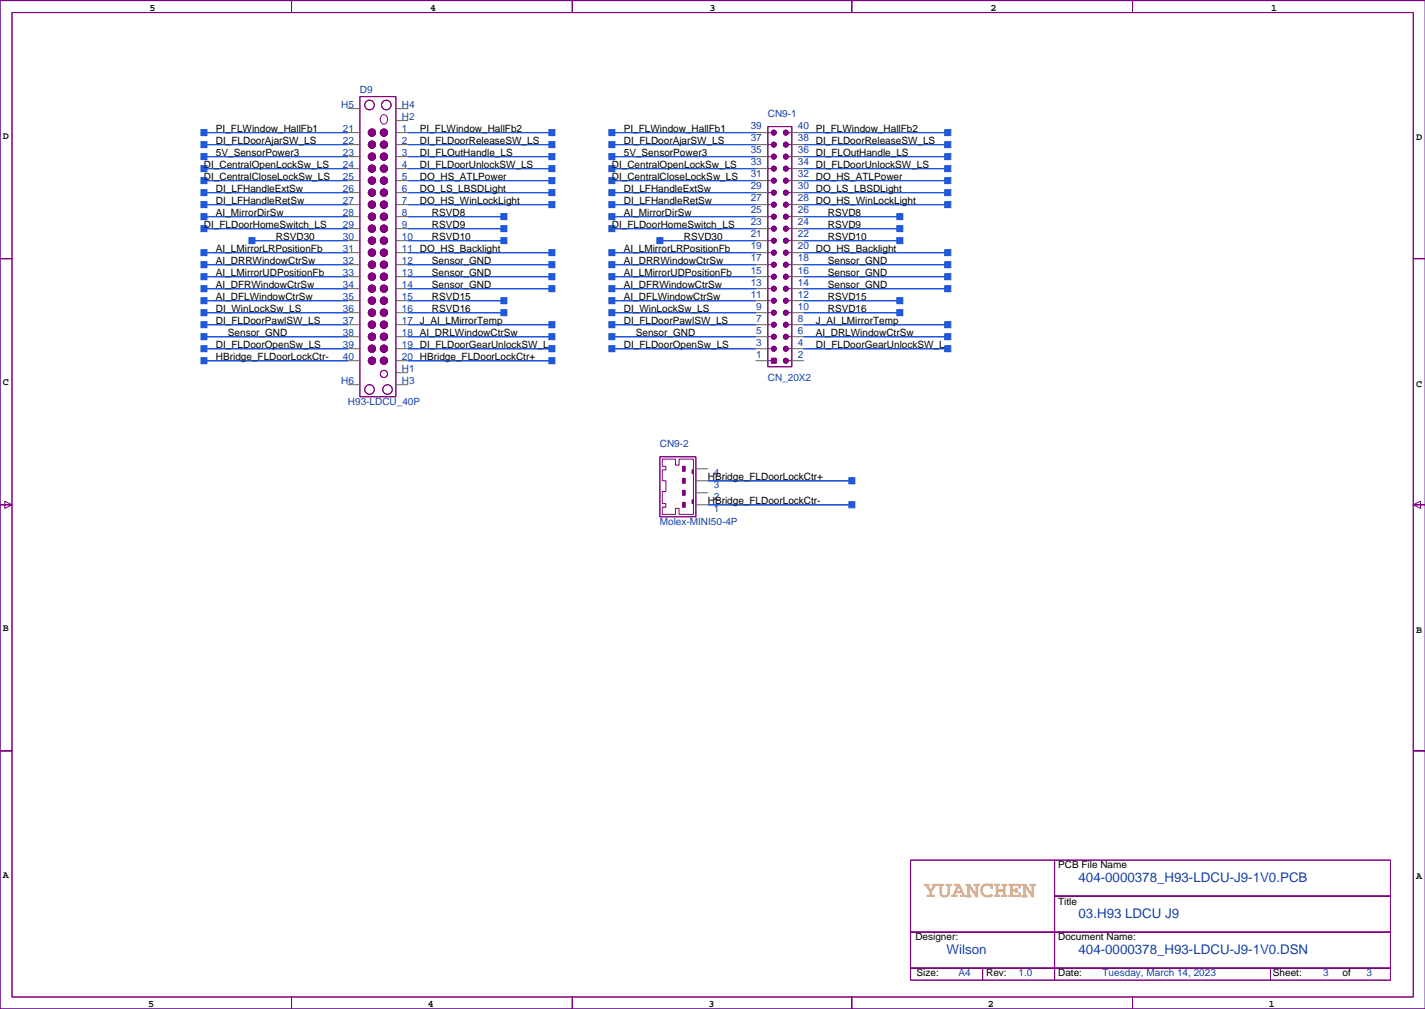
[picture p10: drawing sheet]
<svg xmlns="http://www.w3.org/2000/svg" width="302mm" height="213mm" viewBox="0 0 302 213" stroke-linecap="round" stroke-linejoin="round" font-family="sans-serif">
<path d="M301.7 .1h-301.7v213.3h301.7" fill="none" stroke="#000080" stroke-width=".21"/>
<g fill="none" stroke="#800080" stroke-width=".21">
<path d="M2.5 2.7h296.6v208.2h-296.6zM301.7 .1h-62v2.6v-2.6h-59.4v2.6v-2.6h-59.2v2.6v-2.6h-59.4v2.6v-2.6h-61.7v54.6h2.5h-2.5v52.1h2.5l-1.5 .7v-1.5l1.5 .8h-2.5v52h2.5h-2.5v54.6h61.7v-2.5v2.5h59.4v-2.5v2.5h59.2v-2.5v2.5h59.4v-2.5v2.5h62M76.2 20.4h7.6v63.5h-7.6zM80.8 24.5a.8 .8 0 0 1 1 0 .8 .8 0 0 1 .2 .9 .78 .78 0 0 1-.9 .9 .78 .78 0 0 1-.6-1zM162.5 26.8h5.1v50.8h-5.1zM162.5 28.1h.8M162.5 30.6h.8M162.5 33.1h.8M162.5 35.7h.8M162.5 38.2h.8M166.8 28.1h.8M166.8 30.6h.8"/>
<path d="M166.8 33.1h.8M166.8 35.7h.8M166.8 38.2h.8M162.5 40.8h.8M162.5 43.3h.8M162.5 45.8h.8M162.5 48.4h.8M162.5 50.9h.8M162.5 58.5h.8M162.5 56h.8M162.5 53.4h.8M166.8 40.8h.8"/>
<path d="M166.8 43.3h.8M166.8 45.8h.8M166.8 48.4h.8M166.8 50.9h.8M166.8 58.5h.8M166.8 56h.8M166.8 53.4h.8M301.7 54.7h-2.6h2.6M162.5 76.3h.8M162.5 73.8h.8M162.5 71.2h.8M162.5 68.7h.8"/>
<path d="M162.5 66.1h.8M162.5 63.6h.8M162.5 61.1h.8M163.3 75.8h1v1h-1zM166.8 76.3h.8M166.8 73.8h.8M166.8 71.2h.8M166.8 68.7h.8M166.8 66.1h.8M166.8 63.6h.8M166.8 61.1h.8M139.7 96.6h7.6v12.7h-7.6z"/>
<path d="M140.2 97.1h2.8v1.3h.7v-1.3h3.1v11.7h-3.1v-1.3h-.7v1.3h-2.8v-1.5h.7v-.8h-.7v-2.5h.7v-2.3h-.7v-2.3h.7v-.8h-.7zM144.5 98.6h.5v1.1h-.5zM146.5 99.4h.3v.8h-.3zM144.5 101.2h.5v1h-.5zM144.5 103.7h.5v1h-.5zM144.5 106.3h.5v1h-.5zM146.5 105.8h.3v.7h-.3zM299.1 106.8l1.6-.8v1.5l-1.6-.7h2.6zM301.7 158.8h-2.6h2.6M192.7 181.9h30.5v15.3h-30.5zM192.7 197.2h30.5v7.6h-30.5zM223.2 189.6h71.1v7.6h-71.1z"/>
<path d="M223.2 197.2h71.1v7.6h-71.1zM223.2 181.9h71.1v7.7h-71.1zM192.7 204.8h15.3v2.5h-15.3zM208 204.8h15.2v2.5h-15.2zM223.2 204.8h45.7v2.5h-45.7zM268.9 204.8h25.4v2.5h-25.4z"/>
<circle cx="78.2" cy="22.2" r="1.02"/>
<circle cx="78.7" cy="28.1" r=".76"/>
<circle cx="78.7" cy="35.7" r=".76"/>
<circle cx="78.7" cy="38.2" r=".76"/>
<circle cx="78.7" cy="33.1" r=".76"/>
<circle cx="78.7" cy="30.6" r=".76"/>
<circle cx="81.3" cy="28.1" r=".76"/>
<circle cx="81.3" cy="35.7" r=".76"/>
<circle cx="81.3" cy="38.2" r=".76"/>
<circle cx="81.3" cy="33.1" r=".76"/>
<circle cx="81.3" cy="30.6" r=".76"/>
<circle cx="81.8" cy="22.2" r="1.02"/>
<circle cx="163.8" cy="30.6" r=".51"/>
<circle cx="163.8" cy="38.2" r=".51"/>
<circle cx="163.8" cy="35.7" r=".51"/>
<circle cx="163.8" cy="33.1" r=".51"/>
<circle cx="163.8" cy="28.1" r=".51"/>
<circle cx="166.3" cy="30.6" r=".51"/>
<circle cx="166.3" cy="38.2" r=".51"/>
<circle cx="166.3" cy="35.7" r=".51"/>
<circle cx="166.3" cy="33.1" r=".51"/>
<circle cx="166.3" cy="28.1" r=".51"/>
<circle cx="78.7" cy="40.7" r=".76"/>
<circle cx="78.7" cy="48.4" r=".76"/>
<circle cx="78.7" cy="43.3" r=".76"/>
<circle cx="78.7" cy="50.9" r=".76"/>
<circle cx="78.7" cy="56" r=".76"/>
<circle cx="78.7" cy="58.5" r=".76"/>
<circle cx="78.7" cy="53.4" r=".76"/>
<circle cx="78.7" cy="45.8" r=".76"/>
<circle cx="81.3" cy="40.7" r=".76"/>
<circle cx="81.3" cy="43.3" r=".76"/>
<circle cx="81.3" cy="50.9" r=".76"/>
<circle cx="81.3" cy="48.4" r=".76"/>
<circle cx="81.3" cy="56" r=".76"/>
<circle cx="81.3" cy="45.8" r=".76"/>
<circle cx="81.3" cy="53.4" r=".76"/>
<circle cx="81.3" cy="58.5" r=".76"/>
<circle cx="163.8" cy="50.9" r=".51"/>
<circle cx="163.8" cy="58.5" r=".51"/>
<circle cx="163.8" cy="43.3" r=".51"/>
<circle cx="163.8" cy="40.7" r=".51"/>
<circle cx="163.8" cy="56" r=".51"/>
<circle cx="163.8" cy="48.4" r=".51"/>
<circle cx="163.8" cy="45.8" r=".51"/>
<circle cx="163.8" cy="53.4" r=".51"/>
<circle cx="166.3" cy="58.5" r=".51"/>
<circle cx="166.3" cy="43.3" r=".51"/>
<circle cx="166.3" cy="50.9" r=".51"/>
<circle cx="166.3" cy="56" r=".51"/>
<circle cx="166.3" cy="48.4" r=".51"/>
<circle cx="166.3" cy="40.7" r=".51"/>
<circle cx="166.3" cy="45.8" r=".51"/>
<circle cx="166.3" cy="53.4" r=".51"/>
<circle cx="78.7" cy="76.3" r=".76"/>
<circle cx="78.7" cy="68.7" r=".76"/>
<circle cx="78.7" cy="71.2" r=".76"/>
<circle cx="78.7" cy="63.6" r=".76"/>
<circle cx="78.7" cy="73.8" r=".76"/>
<circle cx="78.7" cy="66.1" r=".76"/>
<circle cx="78.7" cy="61.1" r=".76"/>
<circle cx="81.3" cy="76.3" r=".76"/>
<circle cx="81.3" cy="68.7" r=".76"/>
<circle cx="81.3" cy="63.6" r=".76"/>
<circle cx="81.3" cy="71.2" r=".76"/>
<circle cx="81.3" cy="79.1" r=".76"/>
<circle cx="81.3" cy="73.8" r=".76"/>
<circle cx="81.3" cy="61.1" r=".76"/>
<circle cx="81.3" cy="66.1" r=".76"/>
<circle cx="163.8" cy="71.2" r=".51"/>
<circle cx="163.8" cy="66.1" r=".51"/>
<circle cx="163.8" cy="73.8" r=".51"/>
<circle cx="163.8" cy="61.1" r=".51"/>
<circle cx="163.8" cy="68.7" r=".51"/>
<circle cx="163.8" cy="63.6" r=".51"/>
<circle cx="166.3" cy="71.2" r=".51"/>
<circle cx="166.3" cy="66.1" r=".51"/>
<circle cx="166.3" cy="73.8" r=".51"/>
<circle cx="166.3" cy="68.7" r=".51"/>
<circle cx="166.3" cy="61.1" r=".51"/>
<circle cx="166.3" cy="76.3" r=".51"/>
<circle cx="166.3" cy="63.6" r=".51"/>
<circle cx="78.2" cy="82.4" r="1.02"/>
<circle cx="82" cy="82.4" r="1.02"/>
</g>
<g fill="#800080" stroke="#800080" stroke-width=".21">
<path d="M163.3 75.8h1v1h-1z" fill-rule="evenodd"/>
<path d="M144.5 98.6h.5v1.1h-.5z" fill-rule="evenodd"/>
<path d="M144.5 101.2h.5v1h-.5z" fill-rule="evenodd"/>
<path d="M144.5 103.7h.5v1h-.5z" fill-rule="evenodd"/>
<path d="M144.5 106.3h.5v1h-.5z" fill-rule="evenodd"/>
<circle cx="166.3" cy="28.1" r=".51"/>
<circle cx="163.8" cy="28.1" r=".51"/>
<circle cx="166.3" cy="48.4" r=".51"/>
<circle cx="166.3" cy="40.7" r=".51"/>
<circle cx="166.3" cy="30.6" r=".51"/>
<circle cx="166.3" cy="33.1" r=".51"/>
<circle cx="166.3" cy="35.7" r=".51"/>
<circle cx="166.3" cy="45.8" r=".51"/>
<circle cx="166.3" cy="50.9" r=".51"/>
<circle cx="166.3" cy="43.3" r=".51"/>
<circle cx="166.3" cy="38.2" r=".51"/>
<circle cx="163.8" cy="48.4" r=".51"/>
<circle cx="163.8" cy="40.7" r=".51"/>
<circle cx="163.8" cy="30.6" r=".51"/>
<circle cx="163.8" cy="33.1" r=".51"/>
<circle cx="163.8" cy="35.7" r=".51"/>
<circle cx="163.8" cy="45.8" r=".51"/>
<circle cx="163.8" cy="50.9" r=".51"/>
<circle cx="163.8" cy="43.3" r=".51"/>
<circle cx="163.8" cy="38.2" r=".51"/>
<circle cx="166.3" cy="76.3" r=".51"/>
<circle cx="166.3" cy="61.1" r=".51"/>
<circle cx="166.3" cy="68.7" r=".51"/>
<circle cx="166.3" cy="58.5" r=".51"/>
<circle cx="166.3" cy="71.2" r=".51"/>
<circle cx="166.3" cy="66.1" r=".51"/>
<circle cx="166.3" cy="63.6" r=".51"/>
<circle cx="166.3" cy="53.4" r=".51"/>
<circle cx="166.3" cy="73.8" r=".51"/>
<circle cx="166.3" cy="56" r=".51"/>
<circle cx="163.8" cy="61.1" r=".51"/>
<circle cx="163.8" cy="68.7" r=".51"/>
<circle cx="163.8" cy="58.5" r=".51"/>
<circle cx="163.8" cy="71.2" r=".51"/>
<circle cx="163.8" cy="66.1" r=".51"/>
<circle cx="163.8" cy="63.6" r=".51"/>
<circle cx="163.8" cy="53.4" r=".51"/>
<circle cx="163.8" cy="73.8" r=".51"/>
<circle cx="163.8" cy="56" r=".51"/>
<circle cx="78.7" cy="76.3" r=".76"/>
<circle cx="81.3" cy="76.3" r=".76"/>
<circle cx="78.7" cy="73.8" r=".76"/>
<circle cx="81.3" cy="73.8" r=".76"/>
<circle cx="78.7" cy="71.2" r=".76"/>
<circle cx="81.3" cy="71.2" r=".76"/>
<circle cx="78.7" cy="68.7" r=".76"/>
<circle cx="81.3" cy="68.7" r=".76"/>
<circle cx="78.7" cy="48.4" r=".76"/>
<circle cx="78.7" cy="28.1" r=".76"/>
<circle cx="81.3" cy="28.1" r=".76"/>
<circle cx="81.3" cy="48.4" r=".76"/>
<circle cx="81.3" cy="40.7" r=".76"/>
<circle cx="78.7" cy="53.4" r=".76"/>
<circle cx="78.7" cy="30.6" r=".76"/>
<circle cx="78.7" cy="35.7" r=".76"/>
<circle cx="81.3" cy="53.4" r=".76"/>
<circle cx="81.3" cy="56" r=".76"/>
<circle cx="78.7" cy="43.3" r=".76"/>
<circle cx="81.3" cy="43.3" r=".76"/>
<circle cx="81.3" cy="45.8" r=".76"/>
<circle cx="78.7" cy="40.7" r=".76"/>
<circle cx="78.7" cy="50.9" r=".76"/>
<circle cx="78.7" cy="45.8" r=".76"/>
<circle cx="78.7" cy="33.1" r=".76"/>
<circle cx="78.7" cy="61.1" r=".76"/>
<circle cx="78.7" cy="38.2" r=".76"/>
<circle cx="81.3" cy="38.2" r=".76"/>
<circle cx="81.3" cy="35.7" r=".76"/>
<circle cx="81.3" cy="30.6" r=".76"/>
<circle cx="81.3" cy="33.1" r=".76"/>
<circle cx="78.7" cy="63.6" r=".76"/>
<circle cx="78.7" cy="56" r=".76"/>
<circle cx="78.7" cy="66.1" r=".76"/>
<circle cx="81.3" cy="61.1" r=".76"/>
<circle cx="78.7" cy="58.5" r=".76"/>
<circle cx="81.3" cy="66.1" r=".76"/>
<circle cx="81.3" cy="58.5" r=".76"/>
<circle cx="81.3" cy="63.6" r=".76"/>
<circle cx="81.3" cy="50.9" r=".76"/>
</g>
<g fill="none" stroke="#606060" stroke-width=".21">
<path d="M73.6 38.2h2.6M73.6 35.7h2.6M73.6 33.1h2.6M73.6 30.6h2.6M73.6 28.1h2.6M73.6 23h2.6M83.8 38.2h2.5M83.8 35.7h2.5M83.8 33.1h2.5M83.8 30.6h2.5M83.8 28.1h2.5M83.8 23h2.5"/>
<path d="M83.8 25.5h2.5M160 38.2h2.5M160 35.7h2.5M160 33.1h2.5M160 30.6h2.5M160 28.1h2.5M167.6 38.2h2.5M167.6 35.7h2.5M167.6 33.1h2.5M167.6 30.6h2.5M167.6 28.1h2.5M73.6 58.5h2.6"/>
<path d="M73.6 56h2.6M73.6 53.4h2.6M73.6 50.9h2.6M73.6 48.4h2.6M73.6 45.8h2.6M73.6 43.3h2.6M73.6 40.8h2.6M83.8 58.5h2.5M83.8 56h2.5M83.8 53.4h2.5M83.8 50.9h2.5M83.8 48.4h2.5"/>
<path d="M83.8 45.8h2.5M83.8 43.3h2.5M83.8 40.8h2.5M160 58.5h2.5M160 56h2.5M160 53.4h2.5M160 50.9h2.5M160 48.4h2.5M160 45.8h2.5M160 43.3h2.5M160 40.8h2.5M167.6 58.5h2.5"/>
<path d="M167.6 56h2.5M167.6 53.4h2.5M167.6 50.9h2.5M167.6 48.4h2.5M167.6 45.8h2.5M167.6 43.3h2.5M167.6 40.8h2.5M73.6 76.3h2.6M73.6 73.8h2.6M73.6 71.2h2.6M73.6 68.7h2.6M73.6 66.1h2.6"/>
<path d="M73.6 63.6h2.6M73.6 61.1h2.6M83.8 76.3h2.5M83.8 73.8h2.5M83.8 71.2h2.5M83.8 68.7h2.5M83.8 66.1h2.5M83.8 63.6h2.5M83.8 61.1h2.5M83.8 78.8h2.5M160 76.3h2.5M160 73.8h2.5"/>
<path d="M160 71.2h2.5M160 68.7h2.5M160 66.1h2.5M160 63.6h2.5M160 61.1h2.5M167.6 76.3h2.5M167.6 73.8h2.5M167.6 71.2h2.5M167.6 68.7h2.5M167.6 66.1h2.5M167.6 63.6h2.5M167.6 61.1h2.5"/>
<path d="M73.6 81.4h2.6M83.8 81.4h2.5M147.3 99.2h2.5M147.3 106.8h2.5M147.3 104.2h2.5M147.3 101.7h2.5"/>
</g>
<g fill="#2058dd" stroke="#2058dd" stroke-width=".21">
<path d="M86.3 63.6h20.4z" fill-rule="evenodd"/>
<path d="M106 63h1.3v1.2h-1.3z" fill-rule="evenodd"/>
<path d="M170.1 63.6h20.4z" fill-rule="evenodd"/>
<path d="M189.8 63h1.3v1.2h-1.3z" fill-rule="evenodd"/>
<path d="M86.3 50.9h20.4z" fill-rule="evenodd"/>
<path d="M106 50.3h1.3v1.2h-1.3z" fill-rule="evenodd"/>
<path d="M170.1 50.9h20.4z" fill-rule="evenodd"/>
<path d="M189.8 50.3h1.3v1.2h-1.3z" fill-rule="evenodd"/>
<path d="M43.2 40.8h30.4z" fill-rule="evenodd"/>
<path d="M42.5 40.1h1.3v1.3h-1.3z" fill-rule="evenodd"/>
<path d="M129.5 40.8h30.5z" fill-rule="evenodd"/>
<path d="M128.9 40.1h1.2v1.3h-1.2z" fill-rule="evenodd"/>
<path d="M86.3 33.1h30.5z" fill-rule="evenodd"/>
<path d="M116.2 32.5h1.2v1.3h-1.2z" fill-rule="evenodd"/>
<path d="M170.1 33.1h30.5z" fill-rule="evenodd"/>
<path d="M200 32.5h1.2v1.3h-1.2z" fill-rule="evenodd"/>
<path d="M43.2 71.2h30.4z" fill-rule="evenodd"/>
<path d="M42.5 70.6h1.3v1.3h-1.3z" fill-rule="evenodd"/>
<path d="M86.3 56h30.5z" fill-rule="evenodd"/>
<path d="M116.2 55.4h1.2v1.2h-1.2z" fill-rule="evenodd"/>
<path d="M86.3 58.5h30.5z" fill-rule="evenodd"/>
<path d="M116.2 57.9h1.2v1.3h-1.2z" fill-rule="evenodd"/>
<path d="M86.3 61.1h30.5z" fill-rule="evenodd"/>
<path d="M116.2 60.4h1.2v1.3h-1.2z" fill-rule="evenodd"/>
<path d="M170.1 56h30.5z" fill-rule="evenodd"/>
<path d="M200 55.4h1.2v1.2h-1.2z" fill-rule="evenodd"/>
<path d="M170.1 58.5h30.5z" fill-rule="evenodd"/>
<path d="M200 57.9h1.2v1.3h-1.2z" fill-rule="evenodd"/>
<path d="M170.1 61.1h30.5z" fill-rule="evenodd"/>
<path d="M200 60.4h1.2v1.3h-1.2z" fill-rule="evenodd"/>
<path d="M129.5 71.2h30.5z" fill-rule="evenodd"/>
<path d="M128.9 70.6h1.2v1.3h-1.2z" fill-rule="evenodd"/>
<path d="M86.3 73.8h30.5z" fill-rule="evenodd"/>
<path d="M116.2 73.1h1.2v1.3h-1.2z" fill-rule="evenodd"/>
<path d="M170.1 73.8h30.5z" fill-rule="evenodd"/>
<path d="M200 73.1h1.2v1.3h-1.2z" fill-rule="evenodd"/>
<path d="M43.2 45.8h30.4z" fill-rule="evenodd"/>
<path d="M42.5 45.2h1.3v1.3h-1.3z" fill-rule="evenodd"/>
<path d="M129.5 45.8h30.5z" fill-rule="evenodd"/>
<path d="M128.9 45.2h1.2v1.3h-1.2z" fill-rule="evenodd"/>
<path d="M86.3 71.2h30.5z" fill-rule="evenodd"/>
<path d="M116.2 70.6h1.2v1.3h-1.2z" fill-rule="evenodd"/>
<path d="M170.1 71.2h30.5z" fill-rule="evenodd"/>
<path d="M200 70.6h1.2v1.3h-1.2z" fill-rule="evenodd"/>
<path d="M43.2 38.2h30.4z" fill-rule="evenodd"/>
<path d="M42.5 37.6h1.3v1.2h-1.3z" fill-rule="evenodd"/>
<path d="M129.5 38.2h30.5z" fill-rule="evenodd"/>
<path d="M128.9 37.6h1.2v1.2h-1.2z" fill-rule="evenodd"/>
<path d="M86.3 28.1h30.5z" fill-rule="evenodd"/>
<path d="M116.2 27.4h1.2v1.3h-1.2z" fill-rule="evenodd"/>
<path d="M170.1 28.1h30.5z" fill-rule="evenodd"/>
<path d="M200 27.4h1.2v1.3h-1.2z" fill-rule="evenodd"/>
<path d="M86.3 68.7h30.5z" fill-rule="evenodd"/>
<path d="M116.2 68h1.2v1.3h-1.2z" fill-rule="evenodd"/>
<path d="M170.1 68.7h30.5z" fill-rule="evenodd"/>
<path d="M200 68h1.2v1.3h-1.2z" fill-rule="evenodd"/>
<path d="M43.2 28.1h30.4z" fill-rule="evenodd"/>
<path d="M42.5 27.4h1.3v1.3h-1.3z" fill-rule="evenodd"/>
<path d="M129.5 28.1h30.5z" fill-rule="evenodd"/>
<path d="M128.9 27.4h1.2v1.3h-1.2z" fill-rule="evenodd"/>
<path d="M43.2 73.8h30.4z" fill-rule="evenodd"/>
<path d="M42.5 73.1h1.3v1.3h-1.3z" fill-rule="evenodd"/>
<path d="M129.5 73.8h30.5z" fill-rule="evenodd"/>
<path d="M128.9 73.1h1.2v1.3h-1.2z" fill-rule="evenodd"/>
<path d="M43.2 35.7h30.4z" fill-rule="evenodd"/>
<path d="M42.5 35h1.3v1.3h-1.3z" fill-rule="evenodd"/>
<path d="M129.5 35.7h30.5z" fill-rule="evenodd"/>
<path d="M128.9 35h1.2v1.3h-1.2z" fill-rule="evenodd"/>
<path d="M43.2 68.7h30.4z" fill-rule="evenodd"/>
<path d="M42.5 68h1.3v1.3h-1.3z" fill-rule="evenodd"/>
<path d="M129.5 68.7h30.5z" fill-rule="evenodd"/>
<path d="M128.9 68h1.2v1.3h-1.2z" fill-rule="evenodd"/>
<path d="M86.3 53.4h30.5z" fill-rule="evenodd"/>
<path d="M116.2 52.8h1.2v1.3h-1.2z" fill-rule="evenodd"/>
<path d="M170.1 53.4h30.5z" fill-rule="evenodd"/>
<path d="M200 52.8h1.2v1.3h-1.2z" fill-rule="evenodd"/>
<path d="M86.3 43.3h30.5z" fill-rule="evenodd"/>
<path d="M116.2 42.7h1.2v1.2h-1.2z" fill-rule="evenodd"/>
<path d="M170.1 43.3h30.5z" fill-rule="evenodd"/>
<path d="M200 42.7h1.2v1.2h-1.2z" fill-rule="evenodd"/>
<path d="M43.2 33.1h30.4z" fill-rule="evenodd"/>
<path d="M42.5 32.5h1.3v1.3h-1.3z" fill-rule="evenodd"/>
<path d="M129.5 33.1h30.5z" fill-rule="evenodd"/>
<path d="M128.9 32.5h1.2v1.3h-1.2z" fill-rule="evenodd"/>
<path d="M43.2 66.1h30.4z" fill-rule="evenodd"/>
<path d="M42.5 65.5h1.3v1.3h-1.3z" fill-rule="evenodd"/>
<path d="M129.5 66.1h30.5z" fill-rule="evenodd"/>
<path d="M128.9 65.5h1.2v1.3h-1.2z" fill-rule="evenodd"/>
<path d="M86.3 40.8h30.5z" fill-rule="evenodd"/>
<path d="M116.2 40.1h1.2v1.3h-1.2z" fill-rule="evenodd"/>
<path d="M170.1 40.8h30.5z" fill-rule="evenodd"/>
<path d="M200 40.1h1.2v1.3h-1.2z" fill-rule="evenodd"/>
<path d="M43.2 30.6h30.4z" fill-rule="evenodd"/>
<path d="M42.5 30h1.3v1.2h-1.3z" fill-rule="evenodd"/>
<path d="M129.5 30.6h30.5z" fill-rule="evenodd"/>
<path d="M128.9 30h1.2v1.2h-1.2z" fill-rule="evenodd"/>
<path d="M43.2 48.4h30.4z" fill-rule="evenodd"/>
<path d="M42.5 47.7h1.3v1.3h-1.3z" fill-rule="evenodd"/>
<path d="M129.5 48.4h30.5z" fill-rule="evenodd"/>
<path d="M128.9 47.7h1.2v1.3h-1.2z" fill-rule="evenodd"/>
<path d="M86.3 38.2h30.5z" fill-rule="evenodd"/>
<path d="M116.2 37.6h1.2v1.2h-1.2z" fill-rule="evenodd"/>
<path d="M170.1 38.2h30.5z" fill-rule="evenodd"/>
<path d="M200 37.6h1.2v1.2h-1.2z" fill-rule="evenodd"/>
<path d="M43.2 53.4h30.4z" fill-rule="evenodd"/>
<path d="M42.5 52.8h1.3v1.3h-1.3z" fill-rule="evenodd"/>
<path d="M129.5 53.4h30.5z" fill-rule="evenodd"/>
<path d="M128.9 52.8h1.2v1.3h-1.2z" fill-rule="evenodd"/>
<path d="M43.2 58.5h30.4z" fill-rule="evenodd"/>
<path d="M42.5 57.9h1.3v1.3h-1.3z" fill-rule="evenodd"/>
<path d="M129.5 58.5h30.5z" fill-rule="evenodd"/>
<path d="M128.9 57.9h1.2v1.3h-1.2z" fill-rule="evenodd"/>
<path d="M43.2 56h30.4z" fill-rule="evenodd"/>
<path d="M42.5 55.4h1.3v1.2h-1.3z" fill-rule="evenodd"/>
<path d="M129.5 56h30.5z" fill-rule="evenodd"/>
<path d="M128.9 55.4h1.2v1.2h-1.2z" fill-rule="evenodd"/>
<path d="M86.3 35.7h30.5z" fill-rule="evenodd"/>
<path d="M116.2 35h1.2v1.3h-1.2z" fill-rule="evenodd"/>
<path d="M170.1 35.7h30.5z" fill-rule="evenodd"/>
<path d="M200 35h1.2v1.3h-1.2z" fill-rule="evenodd"/>
<path d="M43.2 63.6h30.4z" fill-rule="evenodd"/>
<path d="M42.5 63h1.3v1.2h-1.3z" fill-rule="evenodd"/>
<path d="M129.5 63.6h30.5z" fill-rule="evenodd"/>
<path d="M128.9 63h1.2v1.2h-1.2z" fill-rule="evenodd"/>
<path d="M43.2 61.1h30.4z" fill-rule="evenodd"/>
<path d="M42.5 60.4h1.3v1.3h-1.3z" fill-rule="evenodd"/>
<path d="M129.5 61.1h30.5z" fill-rule="evenodd"/>
<path d="M128.9 60.4h1.2v1.3h-1.2z" fill-rule="evenodd"/>
<path d="M86.3 30.6h30.5z" fill-rule="evenodd"/>
<path d="M116.2 30h1.2v1.2h-1.2z" fill-rule="evenodd"/>
<path d="M170.1 30.6h30.5z" fill-rule="evenodd"/>
<path d="M200 30h1.2v1.2h-1.2z" fill-rule="evenodd"/>
<path d="M86.3 66.1h20.4z" fill-rule="evenodd"/>
<path d="M106 65.5h1.3v1.3h-1.3z" fill-rule="evenodd"/>
<path d="M170.1 66.1h20.4z" fill-rule="evenodd"/>
<path d="M189.8 65.5h1.3v1.3h-1.3z" fill-rule="evenodd"/>
<path d="M53.3 50.9h20.3z" fill-rule="evenodd"/>
<path d="M52.7 50.3h1.3v1.2h-1.3z" fill-rule="evenodd"/>
<path d="M139.7 50.9h20.3z" fill-rule="evenodd"/>
<path d="M139 50.3h1.3v1.2h-1.3z" fill-rule="evenodd"/>
<path d="M86.3 45.8h20.4z" fill-rule="evenodd"/>
<path d="M106 45.2h1.3v1.3h-1.3z" fill-rule="evenodd"/>
<path d="M170.1 45.8h20.4z" fill-rule="evenodd"/>
<path d="M189.8 45.2h1.3v1.3h-1.3z" fill-rule="evenodd"/>
<path d="M86.3 48.4h20.4z" fill-rule="evenodd"/>
<path d="M106 47.7h1.3v1.3h-1.3z" fill-rule="evenodd"/>
<path d="M170.1 48.4h20.4z" fill-rule="evenodd"/>
<path d="M189.8 47.7h1.3v1.3h-1.3z" fill-rule="evenodd"/>
<path d="M43.2 43.3h30.4z" fill-rule="evenodd"/>
<path d="M42.5 42.7h1.3v1.2h-1.3z" fill-rule="evenodd"/>
<path d="M129.5 43.3h30.5z" fill-rule="evenodd"/>
<path d="M128.9 42.7h1.2v1.2h-1.2z" fill-rule="evenodd"/>
<path d="M86.3 76.3h30.5z" fill-rule="evenodd"/>
<path d="M116.2 75.7h1.2v1.2h-1.2z" fill-rule="evenodd"/>
<path d="M149.8 101.7h30.5z" fill-rule="evenodd"/>
<path d="M179.7 101.1h1.2v1.2h-1.2z" fill-rule="evenodd"/>
<path d="M43.2 76.3h30.4z" fill-rule="evenodd"/>
<path d="M42.5 75.7h1.3v1.2h-1.3z" fill-rule="evenodd"/>
<path d="M149.8 106.8h30.5z" fill-rule="evenodd"/>
<path d="M179.7 106.1h1.2v1.3h-1.2z" fill-rule="evenodd"/>
</g>
<g fill="none" stroke="#2058dd" stroke-width=".21">
<path d="M43.2 33.1h30.4M43.2 38.2h30.4M43.2 28.1h30.4M43.2 35.7h30.4M43.2 30.6h30.4M86.3 33.1h30.5M86.3 38.2h30.5M86.3 28.1h30.5M86.3 35.7h30.5M86.3 30.6h30.5M129.5 33.1h30.5M129.5 38.2h30.5"/>
<path d="M129.5 28.1h30.5M129.5 35.7h30.5M129.5 30.6h30.5M170.1 33.1h30.5M170.1 38.2h30.5M170.1 28.1h30.5M170.1 35.7h30.5M170.1 30.6h30.5M43.2 40.8h30.4M43.2 56h30.4M43.2 58.5h30.4M43.2 45.8h30.4"/>
<path d="M43.2 53.4h30.4M43.2 43.3h30.4M43.2 48.4h30.4M53.3 50.9h20.3M86.3 50.9h20.4M86.3 40.8h30.5M86.3 56h30.5M86.3 58.5h30.5M86.3 45.8h20.4M86.3 53.4h30.5M86.3 43.3h30.5M86.3 48.4h20.4"/>
<path d="M129.5 40.8h30.5M129.5 56h30.5M129.5 58.5h30.5M129.5 45.8h30.5M129.5 53.4h30.5M129.5 43.3h30.5M129.5 48.4h30.5M139.7 50.9h20.3M170.1 50.9h20.4M170.1 40.8h30.5M170.1 56h30.5M170.1 58.5h30.5"/>
<path d="M170.1 45.8h20.4M170.1 53.4h30.5M170.1 43.3h30.5M170.1 48.4h20.4M43.2 63.6h30.4M43.2 71.2h30.4M43.2 61.1h30.4M43.2 73.8h30.4M43.2 68.7h30.4M43.2 66.1h30.4M43.2 76.3h30.4M86.3 63.6h20.4"/>
<path d="M86.3 71.2h30.5M86.3 61.1h30.5M86.3 73.8h30.5M86.3 68.7h30.5M86.3 66.1h20.4M86.3 76.3h30.5M129.5 63.6h30.5M129.5 71.2h30.5M129.5 61.1h30.5M129.5 73.8h30.5M129.5 68.7h30.5M129.5 66.1h30.5"/>
<path d="M170.1 63.6h20.4M170.1 71.2h30.5M170.1 61.1h30.5M170.1 73.8h30.5M170.1 68.7h30.5M170.1 66.1h20.4M149.8 101.7h30.5M149.8 106.8h30.5"/>
</g>
<text font-size="4.9" fill="#ffad5b" x="195.5" y="189.7">YUANCHEN</text>
<g font-size="2.8" fill="#1741a1">
<text x="228.3" y="186.6">404-0000378_H93-LDCU-J9-1V0.PCB</text>
<text x="228.3" y="194.3">03.H93 LDCU J9</text>
<text x="200.4" y="201.9">Wilson</text>
<text x="228.3" y="201.9">404-0000378_H93-LDCU-J9-1V0.DSN</text>
</g>
<g font-size="2.1">
<text x="31.6" y="2.3">5</text>
<text x="91" y="2.3">4</text>
<text x="150.2" y="2.3">3</text>
<text x="209.6" y="2.3">2</text>
<text x="269.1" y="2.3">1</text>
<text x=".6" y="29.5">D</text>
<text x="45.7" y="28">PI_FLWindow_HallFb1</text>
<text x="88.9" y="28">PI_FLWindow_HallFb2</text>
<text x="132" y="28">PI_FLWindow_HallFb1</text>
<text x="172.7" y="28">PI_FLWindow_HallFb2</text>
<text x="299.8" y="29.7">D</text>
<text x="43.2" y="35.6">DI_CentralOpenLockSw_LS</text>
<text x="45.7" y="33.1">5V_SensorPower3</text>
<text x="45.7" y="30.5">DI_FLDoorAjarSW_LS</text>
<text x="88.9" y="33.1">DI_FLOutHandle_LS</text>
<text x="88.9" y="35.6">DI_FLDoorUnlockSW_LS</text>
<text x="88.9" y="30.5">DI_FLDoorReleaseSW_LS</text>
<text x="129.5" y="35.6">DI_CentralOpenLockSw_LS</text>
<text x="132" y="33.1">5V_SensorPower3</text>
<text x="132" y="30.5">DI_FLDoorAjarSW_LS</text>
<text x="172.7" y="33.1">DI_FLOutHandle_LS</text>
<text x="172.7" y="35.6">DI_FLDoorUnlockSW_LS</text>
<text x="172.7" y="30.5">DI_FLDoorReleaseSW_LS</text>
<text x="43.2" y="38.1">DI_CentralCloseLockSw_LS</text>
<text x="45.7" y="40.7">DI_LFHandleExtSw</text>
<text x="88.9" y="40.7">DO_LS_LBSDLight</text>
<text x="88.9" y="38.1">DO_HS_ATLPower</text>
<text x="129.5" y="38.1">DI_CentralCloseLockSw_LS</text>
<text x="132" y="40.7">DI_LFHandleExtSw</text>
<text x="172.7" y="40.7">DO_LS_LBSDLight</text>
<text x="172.7" y="38.1">DO_HS_ATLPower</text>
<text x="45.7" y="45.7">AI_MirrorDirSw</text>
<text x="45.7" y="43.2">DI_LFHandleRetSw</text>
<text x="88.9" y="43.2">DO_HS_WinLockLight</text>
<text x="91.4" y="45.7">RSVD8</text>
<text x="132" y="45.7">AI_MirrorDirSw</text>
<text x="132" y="43.2">DI_LFHandleRetSw</text>
<text x="172.7" y="43.2">DO_HS_WinLockLight</text>
<text x="175.2" y="45.7">RSVD8</text>
<text x="43.2" y="48.3">DI_FLDoorHomeSwitch_LS</text>
<text x="45.7" y="53.4">AI_LMirrorLRPositionFb</text>
<text x="58.4" y="50.8">RSVD30</text>
<text x="91.4" y="50.8">RSVD10</text>
<text x="91.4" y="48.3">RSVD9</text>
<text x="129.5" y="48.3">DI_FLDoorHomeSwitch_LS</text>
<text x="132" y="53.4">AI_LMirrorLRPositionFb</text>
<text x="144.7" y="50.8">RSVD30</text>
<text x="172.7" y="53.4">DO_HS_Backlight</text>
<text x="175.2" y="50.8">RSVD10</text>
<text x="175.2" y="48.3">RSVD9</text>
<text x="45.7" y="58.4">AI_LMirrorUDPositionFb</text>
<text x="45.7" y="55.9">AI_DRRWindowCtrSw</text>
<text x="91.4" y="55.9">Sensor_GND</text>
<text x="91.4" y="58.4">Sensor_GND</text>
<text x="132" y="58.4">AI_LMirrorUDPositionFb</text>
<text x="132" y="55.9">AI_DRRWindowCtrSw</text>
<text x="175.2" y="55.9">Sensor_GND</text>
<text x="175.2" y="58.4">Sensor_GND</text>
<text x="45.7" y="63.5">AI_DFLWindowCtrSw</text>
<text x="45.7" y="61">AI_DFRWindowCtrSw</text>
<text x="91.4" y="63.5">RSVD15</text>
<text x="91.4" y="61">Sensor_GND</text>
<text x="132" y="63.5">AI_DFLWindowCtrSw</text>
<text x="132" y="61">AI_DFRWindowCtrSw</text>
<text x="175.2" y="63.5">RSVD15</text>
<text x="175.2" y="61">Sensor_GND</text>
<text x="45.7" y="68.6">DI_FLDoorPawlSW_LS</text>
<text x="45.7" y="66.1">DI_WinLockSw_LS</text>
<text x="48.2" y="71.1">Sensor_GND</text>
<text x="91.4" y="66.1">RSVD16</text>
<text x="132" y="68.6">DI_FLDoorPawlSW_LS</text>
<text x="132" y="66.1">DI_WinLockSw_LS</text>
<text x="134.6" y="71.1">Sensor_GND</text>
<text x="172.7" y="71.1">AI_DRLWindowCtrSw</text>
<text x="172.7" y="68.6">J_AI_LMirrorTemp</text>
<text x="175.2" y="66.1">RSVD16</text>
<text x="45.7" y="73.7">DI_FLDoorOpenSw_LS</text>
<text x="45.7" y="76.2">HBridge_FLDoorLockCtr-</text>
<text x="132" y="73.7">DI_FLDoorOpenSw_LS</text>
<text x="172.7" y="73.7">DI_FLDoorGearUnlockSW_L</text>
<text x=".6" y="81.5">C</text>
<text x="299.8" y="81.8">C</text>
<text x="149.8" y="101.6">HBridge_FLDoorLockCtr+</text>
<text x="149.8" y="106.7">HBridge_FLDoorLockCtr-</text>
<text x=".6" y="133.6">B</text>
<text x="299.8" y="133.8">B</text>
<text x=".6" y="185.6">A</text>
<text x="224" y="183.6">PCB File Name</text>
<text x="299.8" y="185.9">A</text>
<text x="224" y="191.5">Title</text>
<text x="193.8" y="198.9">Designer:</text>
<text x="224" y="198.9">Document Name:</text>
<text x="194" y="206.5">Size:</text>
<text x="208.7" y="206.5">Rev:</text>
<text x="224" y="206.5">Date:</text>
<text x="269.4" y="206.5">Sheet:</text>
<text x="284.2" y="206.5">of</text>
<text x="31.4" y="213.1">5</text>
<text x="90.5" y="213.1">4</text>
<text x="150" y="213.1">3</text>
<text x="209.1" y="213.1">2</text>
<text x="268.5" y="213.1">1</text>
</g>
<g font-size="2.1" fill="#1741a1">
<text x="72.2" y="22.9">H5</text>
<text x="76.2" y="19.6">D9</text>
<text x="85.1" y="22.9">H4</text>
<text x="72.6" y="28">21</text>
<text x="85.1" y="25.4">H2</text>
<text x="85.1" y="28">1</text>
<text x="158.9" y="27.4">39</text>
<text x="158.9" y="29.9">37</text>
<text x="162.5" y="24.7">CN9-1</text>
<text x="168.9" y="27.4">40</text>
<text x="168.9" y="29.9">38</text>
<text x="72.6" y="30.5">22</text>
<text x="72.6" y="35.6">24</text>
<text x="72.6" y="33.1">23</text>
<text x="85.1" y="35.6">4</text>
<text x="85.1" y="33.1">3</text>
<text x="85.1" y="30.5">2</text>
<text x="158.9" y="32.5">35</text>
<text x="158.9" y="35">33</text>
<text x="168.9" y="32.5">36</text>
<text x="168.9" y="35">34</text>
<text x="72.6" y="40.7">26</text>
<text x="72.6" y="38.1">25</text>
<text x="85.1" y="40.7">6</text>
<text x="85.1" y="38.1">5</text>
<text x="158.9" y="37.5">31</text>
<text x="158.9" y="40.1">29</text>
<text x="168.9" y="37.5">32</text>
<text x="168.9" y="40.1">30</text>
<text x="72.6" y="45.7">28</text>
<text x="72.6" y="43.2">27</text>
<text x="85.1" y="45.7">8</text>
<text x="85.1" y="43.2">7</text>
<text x="158.9" y="42.6">27</text>
<text x="158.9" y="45.2">25</text>
<text x="158.9" y="47.7">23</text>
<text x="168.9" y="42.6">28</text>
<text x="168.9" y="45.2">26</text>
<text x="168.9" y="47.7">24</text>
<text x="72.6" y="53.4">31</text>
<text x="72.6" y="50.8">30</text>
<text x="72.6" y="48.3">29</text>
<text x="85.1" y="53.4">11 DO_HS_Backlight</text>
<text x="85.1" y="50.8">10</text>
<text x="85.1" y="48.3">9</text>
<text x="158.9" y="50.2">21</text>
<text x="158.9" y="52.8">19</text>
<text x="168.9" y="50.2">22</text>
<text x="168.9" y="52.8">20</text>
<text x="72.6" y="58.4">33</text>
<text x="72.6" y="55.9">32</text>
<text x="85.1" y="58.4">13</text>
<text x="85.1" y="55.9">12</text>
<text x="158.9" y="55.3">17</text>
<text x="158.9" y="57.9">15</text>
<text x="168.9" y="55.3">18</text>
<text x="168.9" y="57.9">16</text>
<text x="72.6" y="63.5">35</text>
<text x="72.6" y="61">34</text>
<text x="85.1" y="63.5">15</text>
<text x="85.1" y="61">14</text>
<text x="158.9" y="60.4">13</text>
<text x="158.9" y="62.9">11</text>
<text x="160.1" y="65.5">9</text>
<text x="168.9" y="60.4">14</text>
<text x="168.9" y="62.9">12</text>
<text x="168.9" y="65.5">10</text>
<text x="72.6" y="71.1">38</text>
<text x="72.6" y="68.6">37</text>
<text x="72.6" y="66.1">36</text>
<text x="85.1" y="68.6">17 J_AI_LMirrorTemp</text>
<text x="85.1" y="71.1">18 AI_DRLWindowCtrSw</text>
<text x="85.1" y="66.1">16</text>
<text x="160.1" y="68">7</text>
<text x="160.1" y="70.5">5</text>
<text x="168.9" y="68">8</text>
<text x="168.9" y="70.5">6</text>
<text x="72.6" y="76.2">40</text>
<text x="72.6" y="73.7">39</text>
<text x="85.1" y="76.2">20 HBridge_FLDoorLockCtr+</text>
<text x="85.1" y="73.7">19 DI_FLDoorGearUnlockSW_L</text>
<text x="160.1" y="73.1">3</text>
<text x="160.1" y="75.6">1</text>
<text x="168.9" y="73.1">4</text>
<text x="168.9" y="75.6">2</text>
<text x="72.2" y="81.3">H6</text>
<text x="85.1" y="78.8">H1</text>
<text x="85.1" y="81.3">H3</text>
<text x="162.5" y="80.5">CN_20X2</text>
<text x="73.6" y="85.6">H93-LDCU_40P</text>
<text x="139.7" y="94.5">CN9-2</text>
<text x="151.1" y="100.7">4</text>
<text x="151.1" y="103.2">3</text>
<text x="151.1" y="105.8">2</text>
<text x="139.7" y="111">Molex-MINI50-4P</text>
<text x="151.1" y="108.3">1</text>
<text x="202.9" y="206.5">A4</text>
<text x="215.6" y="206.5">1.0</text>
<text x="233.4" y="206.5">Tuesday, March 14, 2023</text>
<text x="280.1" y="206.5">3</text>
<text x="289.2" y="206.5">3</text>
</g>
</svg>
